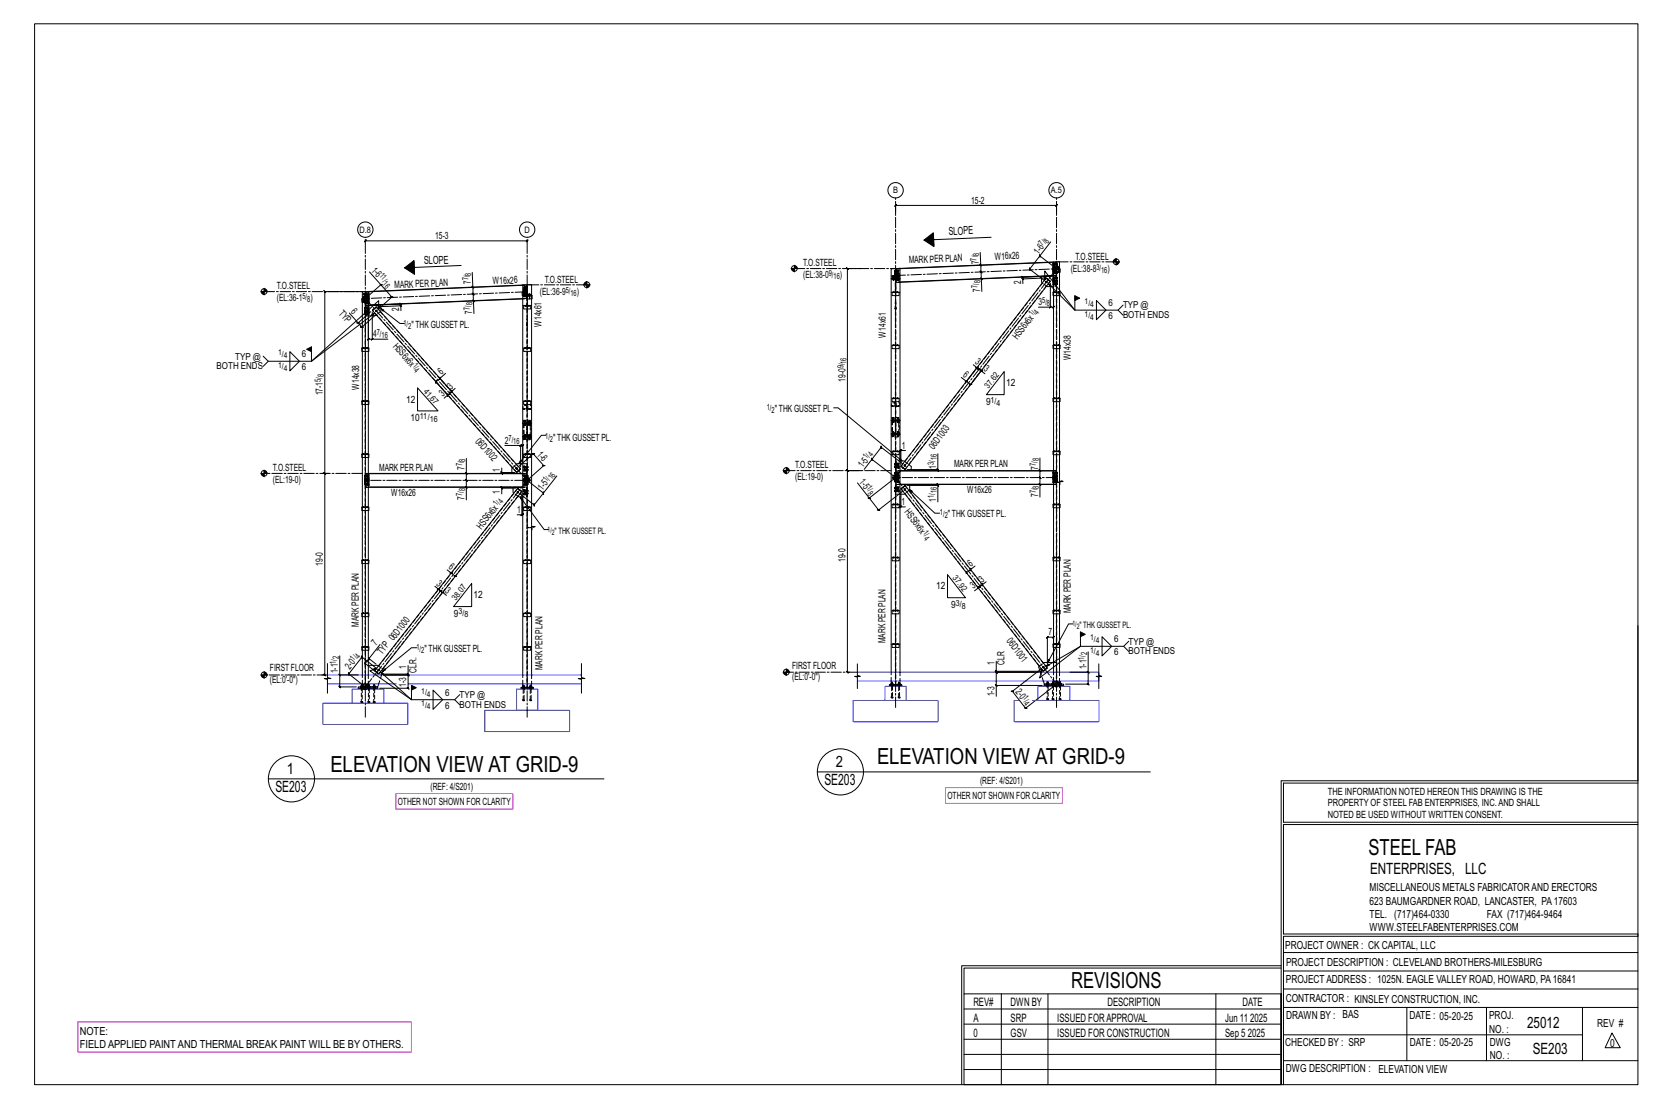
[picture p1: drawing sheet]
<svg xmlns="http://www.w3.org/2000/svg" width="914mm" height="610mm" viewBox="0 0 914 610" stroke-linecap="round" stroke-linejoin="round" font-family="sans-serif">
<g fill="none" stroke="#000" stroke-width=".55">
<path d="M19 13h883v584h-883zM493 118v-5v1l1-1h-1h89l-1 1 1-1v5M201 134v-1l1-1-1 1h89l1-1-1 2M510 132l4-3-4 3 4 3zM514 129l-5 3 5 3M514 130l-4 2 4 2M514 130l-3 2 3 2M514 131l-3 1 3 1M514 131l-2 1 2 1M514 132h-2h2h-1h1M514 132h.1M540 139v7l-1-1 1 1v4v-1l1 1-1-1 1 1h-1v4v-1l1 1h-1l1 7"/>
<path d="M546 131l-37 1 5-4v8l-5-4M578 133l-6 8 10 7M145 159l2 2M145 160l1 1M145 159v3M146 159l1 1M203 150l7 7-8 7M209 157h1zM210 157l6 7h-1h1l-8 6M228 144l-5 3 5 4M228 144l-5 3 5 3M228 145l-4 2 4 3"/>
<path d="M228 145l-3 2 3 2M228 146l-3 1 3 2M228 146l-3 1 3 1M228 146l-2 1 2 1M228 147h-2l2 1M228 147h-1l1 1M228 147h.1M254 146l-31 1 5-4v8l-5-4M260 150v8l1 1-1-1v4v-1l1 1-1-1 1 1h-1l1 4-1-1 1 1v7M288 157l-87 4M288 157l-85 4M321 157h4"/>
<path d="M323 155l-2 2M323 155l-1 2M323 156v1M323 156l-1 1M323 155v4M323 157h.1M324 157l-1 1M325 157l-2 1M435 148h4M436 148l1 1M437 148v1M437 148h.1"/>
<path d="M437 148h1M437 147l1 1M437 146l2 2M437 146v4M438 146l1 2M474 148h-7l-1-1 1 1v111h-1l1 1v-1h7M491 152h4zM491 152v2h3M492 152v1zM492 153v1v-1M494 152v1zM494 153v1v-1"/>
<path d="M494 152h.1M494 154h.1M495 152h.1M495 152v2h-1M495 155l85-3h-7l1 4M562 153l2 1zM572 152l-9 1-1-1 1 1v1M572 140l1 2zM572 141l-5 7v1v-1l8 6M575 153l-12 1v2M575 154v-5l17 22-15-15M576 155v1z"/>
<path d="M576 153l2 2-80 103-2-1zM576 153l2 2zM576 158h4M578 156v13h-6M580 148h4zM580 148v2h1M580 148h3M580 145v6M580 153v4M580 159v10l-1 1 1-1h-2M580 150v11M580 152l-85 3"/>
<path d="M580 144l-85 4M580 146h.1M580 147h.1M580 153h.1M580 155h.1M580 156h.1M580 148l1 2M580 148l2 2M580 150h.1M580 148l1 1zM580 149v1l1-1M581 148l1 1"/>
<path d="M581 149h.1M581 150h.1M581 148h1M582 147l1 1v-4h-3v4M582 147l1 1M582 147v1M582 148h.1M582 146v4M582 146l1 2M583 148v1zM583 149v1v-1M583 150h-2"/>
<path d="M583 150v11M584 148v2h-1M613 144h3M614 143l-1 1M614 143v1M614 144h.1M614 142v4M615 144l-1 1M616 144l-2 1M616 144l-2 2M616 145l-1 1M144 161h3"/>
<path d="M144 161l1 1M145 161h.1M196 178h2zM199 165h4zM199 165v2l1-1M199 164h4M199 166v26M200 165l1 1M200 164l1 2M200 165v1zM200 161h-21l-1-1 1 1v100l-1-1 1 1h2M200 166h.1"/>
<path d="M200 164l1 1M201 164v1M201 163l1 1M201 164h1M201 163l2 1M201 164h.1M201 163v3M202 165v1zM202 165h.1M203 166h.1M203 164h.1M203 162h.1"/>
<path d="M203 170h.1M203 171h.1M203 173h.1M203 163v1M203 164v-3h-4v4M203 161v6M203 169v4M203 175v12h-1l1-1v1h2M203 166v26M203 165v1h-1h-2M204 172l-7 6-5-6M205 171l2-2z"/>
<path d="M205 172v15h9M205 171l2-2 80 89-3 2zM207 171h1zM207 173l-8 7h1h-2h1l-2-2M207 173l-4 1M208 169l13-1v3M208 170v-4l-37 33 35-27M210 170l10 8h3M211 168l10-1h-1l1 1v-1v1M220 168l1 1zM287 161h3zM287 161v2h2"/>
<path d="M288 161v-4h5v6M288 165l-85 3h7l-1 4M288 163v209M288 164l-85 4M288 168h4zM288 168v2h4v-2M289 162v1v-1M289 161v1v-1M289 163h.1M290 161v2h-1M290 163h3zM291 163h.1"/>
<path d="M291 163l1 1zM291 164v1l1-1M293 165v207M293 163v2h-3v-2M491 161h4zM491 161v2h4v-2M578 169v1l1-1zM580 161h4zM580 161v2h4v-2M580 163v27M583 163v27M592 163v8h23l3-3"/>
<path d="M604 165l5 6-5 5zM615 171l3 3M148 199l-3 3M160 194l5 5-5 5zM171 191v8h-23l-3-3M199 192h4zM199 192v2h4v-2M199 194v27M203 194v27M205 187v-1l-1 1zM288 192h4zM288 192v2h4v-2"/>
<path d="M491 190h4zM491 190v2h4v-2M580 190h4zM580 190v2h4v-2M580 192v27M583 192v27M230 214l11 12h-11zM242 208l-2 2v1v-1l6 8M242 208v1zM245 206l-3 2 7 8M251 214l-2 2v-1v1l-1 1v-1v1v-1v1l-2 1 1-1-1 1-1 1M491 219h4z"/>
<path d="M491 219v2h4v-2M531 210h2zM536 201l2 1-1 1 2-1h-1l1 1h-1h2h-2h2h-1l1 1h-1h2h-1l2 2M538 202l-6 8-3-2M540 204l-6 8h1h-1l-2-2M553 205v12h-10zM580 219h4zM580 219v2h4v-2M199 221h4zM199 221v2h4v-2M199 223v27M203 223v27"/>
<path d="M288 221h4zM288 221v2h4v-2M300 240h-2l-12 15M459 225h2l36 29M580 221v27M583 221v27M145 260l2 1M145 259l2 2M145 260l1 1M145 259v4M146 259l1 1M199 250h4z"/>
<path d="M199 250v2h4v-2M199 252v27M203 252v27M257 252v9l-1-1 1 1v4l-1-1 1 1-1-1 1 1v3h-1l1 1v-1v7M276 260l1 1zM276 258v2h7M278 245h9v12M282 258v3h6h-85M284 258h1zM285 257l9-7h-1h1l5 6h1h-1l-8 8M287 245h1l-1 1 1-1v9M287 245l-1 1z"/>
<path d="M288 255l-4 1M288 250h4zM288 250v2h4v-2M431 259h4M431 259l2 2M432 259l1 1M433 259v1M433 259h.1M433 258l1 1M433 257v4M468 259h-2l1 1v-1v111h-1l1 1v-1h1M476 258l4-5 12 10"/>
<path d="M480 252v2zM480 253l5-7v1v-1l12 9M491 248l4 1zM491 249v1h4v-1M495 254h3M495 259h85M496 248l-1 1zM496 248h-1h1l-1 1v-1v5M496 257l2 2zM498 256v1zM498 248h-2v8M500 256l2 1v2h-7h85"/>
<path d="M516 258l1 1zM516 250v9h-17M516 259l1 1-1-1h-13M572 252v7l1 1-1-1v4v-1l1 1-1-1 1 1h-1v4v-1l1 1h-1v7M580 248l4 1zM580 249v1h4v-1M580 260v6M580 250v28M583 250v28M144 261h3M144 261l1 1M145 261h.1"/>
<path d="M177 261h2l-1-1 1 1v111l-1-1 1 1h-2M199 279h4zM199 279v2h4v-2M203 267h.1M203 265h.1M203 264h.1M203 262h.1M203 266v1M203 268h85h-6l1 4M203 261v6M203 261h85M203 268h85"/>
<path d="M276 268l1 1zM276 260v1v-1l1 1h-1h5M281 268h-5l1 1-1-1v1M284 269h-8v3M284 260l3-2zM285 271h.1M285 269l2 2-78 100-3-2zM285 269l2 2zM285 273l3 1M286 274l14 18h2M287 272v11h-2M288 275v8l-1 1 1-1h-1"/>
<path d="M288 279h4zM288 279v2h4v-2M288 265h4M289 265l1 1M289 265h1M290 265h.1M290 263l1 2M290 264l1 1M290 263l2 2M290 263v3M290 263l2 1M299 271v1z"/>
<path d="M299 272l-5 6v-1v2v-1l-8-6M307 262l-8 10-9-7M478 274h1zM491 278h4zM491 278v2h4v-2M491 263h4M491 263l2 1M492 263l1 1M493 263h.1M493 263l-14 11-7-8M493 262l1 1M493 261l2 2"/>
<path d="M493 261v4M495 273v6v1l1-1h-1h1M495 267h85M496 269l2-2zM496 279l-1 1zM496 270v9h2M496 269h.1M497 270l-13 11h-1h1l-5-7M498 269v1zM498 272h-3M498 267l-2 2M498 267l79 101-3 2-78-101"/>
<path d="M499 267h17v9M501 270l14 13h2M502 267h14v-1l1 1h-1M516 267l1 1zM580 278h4zM580 278v2h4v-2M580 267h-85h6l-1 3M580 280v27M580 261h.1M580 262h.1M580 264h.1M580 265h.1"/>
<path d="M580 263v1M583 265h2h-1l-1 2zM583 280v27M199 281v27M203 281v27M287 283h1l-1 1zM293 290h2h-2v2zM199 308l4 1zM199 309v1h4v-1M199 310v28M203 310v28M246 314l2 2 1-1-1 1 3 1h-1h1"/>
<path d="M288 308l4 1zM288 309v1h4v-1M491 307h4zM491 307v2h4v-2M522 316l10 13h-10zM537 312l-3 2v-1v1l-2 1v1v-1M580 307h4zM580 307v2h4v-2M580 309v27M583 309v27M199 338h4zM199 338v2h4v-2"/>
<path d="M199 340v16M203 340v16M239 323l2 1v1l1-1h-1l2 1h-1h1h-1h1l1 1h-1h1l2 2M260 321v13h-10zM288 338h4zM288 338v2h4v-2M491 336h4zM491 336v2h4v-2M543 320l-2 2v-1v2v-1l-1 1v-1v2v-2v2v-1l-1 1v-1l-1 1h1l-3 1M580 336h4zM580 336v2h4v-2M580 338v17"/>
<path d="M583 338v17M199 356h4zM199 356v2h4v-2M199 358v14M203 358v14M209 355l-6 8 4 3M230 357h-3l-16 13M288 356h4zM288 356v2h4v-2M491 355h4zM491 355v2h4v-2M580 355h4z"/>
<path d="M580 355v2h4v-2M580 357v13M583 357v13M591 344h-3l-11 21M595 348v8h24l2-3M599 359v11h-10M607 351l5 5-5 5zM619 356l2 3M902 345v85h-197M144 372h3M144 372l1 1M145 372h.1"/>
<path d="M145 371l2 1M145 371l1 1M145 370l2 2M145 370v4M146 370l1 1M180 365v8l2 1h-3h1v8M187 371l1 1zM187 361v11h10M187 372v6l1 1-1-1h9M197 378h11v1h-11zM197 379h11M199 378h.1"/>
<path d="M199 378v-1v1M199 379h.1M199 378h4M199 377v1h4v-1M199 378h-1h1M200 379l1 1M200 378l1 2M200 378l1 1M201 378v1M201 377l1 1M201 378h1M201 377l2 1"/>
<path d="M201 378h.1M201 376v4M203 366l5 1M203 378h1h-1M203 378h.1M203 379h.1M203 362v1zM203 378v-1v1M203 363l-2 2v1v-1l4 4M204 378h1M205 378h2zM206 378v-1v1"/>
<path d="M206 378h.1M206 379h.1M206 369l2 2zM208 369h1zM209 377l-1 1h-1M209 370l18 15-23-16 3-1-8-6v-1v2v-1l-7 9v-1v2v-1l9 7M211 369l-1 3M224 371l1 1zM225 367v4h-15M225 371v1l-1-1 1 1h-14h14l-1-1 1 1v7l-1-1 1 1h-16M227 377v8h23l3-2M287 379h7h-7z"/>
<path d="M287 379h7M288 377v2h5v-2M288 378v1M288 379h.1M289 379h.1M292 379h.1M293 378v1M320 365v8l2 1h-4h2v8M431 370h4M431 370l2 2M432 370l1 1M433 370v1"/>
<path d="M433 369l1 1M433 370h.1M433 368v4M472 366v6h2h-3l1 1v6M490 377h6h-6zM490 377h6M491 375v2h4v-2M491 370v-222h4v222M491 377h.1M491 378h.1M495 378h.1M495 377h.1"/>
<path d="M548 377l1 1zM548 369l1 1zM548 364v6h25M548 370l1 1-1-1h24M569 370h-21l1 1-1-1v7M572 367l1 3M573 368l-16 13h1h-1l8 9h-1h1l17-13M574 377h-26v6M574 367l1 1zM574 370l3-2zM574 375l1 2h1M575 377h11h-11z"/>
<path d="M575 377h11M576 367l19-11-23 17 2-4M576 376l1 1zM577 376h.1M577 378h.1M577 367v-16h-1l1-1v1h3h-1l1-1v1v17M577 377h2M579 376h1zM579 376h1M579 376h.1M579 378h.1M580 376h.1"/>
<path d="M580 377h3M580 378h.1M580 375v2h3v-2M580 365h-6M580 376h-1l1 1M580 377l1 1M580 377l2 1M581 377l1 1M581 377h1M582 375l1 2h1l-1-1M582 376l1 1M582 376v1"/>
<path d="M582 375v4M582 375l1 1M583 376h1M583 376h.1M583 378h.1M584 376h.1M584 378h.1M599 370l1 1zM599 370v7v-1l1 1h-1h-12M605 366v6h2h-4l2 1v6M238 380l6 5-6 6zM250 385l3 3"/>
<path d="M148 429h184M450 425h183M705 430v167v-50M902 431h-195v22h195M902 454h-195v60h195v2h-195v81M705 533h-174v14M705 532h-176v65M707 535h195M707 525h195M531 547h174v50h-174zM531 556h174M551 547v50"/>
<path d="M577 547v50M669 547v50M707 555h195M707 545h195M774 555v29M818 555v29M871 555v29M531 572h174M531 564h174M707 570h164M887 569l5 8h-8zM531 589h174"/>
<path d="M531 581h174M707 584h195"/>
<circle cx="493" cy="105" r="4"/>
<circle cx="582" cy="105" r="4"/>
<circle cx="201" cy="126" r="4"/>
<circle cx="290" cy="126" r="4"/>
<circle cx="323" cy="157" r="1.6"/>
<circle cx="437" cy="148" r="1.6"/>
<circle cx="576" cy="155" r=".4"/>
<circle cx="576" cy="155" r=".2"/>
<circle cx="582" cy="148" r="1.6"/>
<circle cx="614" cy="144" r="1.6"/>
<circle cx="145" cy="161" r="1.6"/>
<circle cx="201" cy="164" r="1.6"/>
<circle cx="433" cy="259" r="1.6"/>
<circle cx="498" cy="256" r=".4"/>
<circle cx="498" cy="256" r=".2"/>
<circle cx="145" cy="261" r="1.6"/>
<circle cx="285" cy="271" r=".4"/>
<circle cx="285" cy="271" r=".2"/>
<circle cx="290" cy="264" r="1.6"/>
<circle cx="493" cy="263" r="1.6"/>
<circle cx="145" cy="372" r="1.6"/>
<circle cx="201" cy="378" r="1.6"/>
<circle cx="433" cy="370" r="1.6"/>
<circle cx="574" cy="367" r=".4"/>
<circle cx="574" cy="367" r=".2"/>
<circle cx="582" cy="377" r="1.6"/>
<circle cx="160" cy="429" r="13"/>
<circle cx="463" cy="425" r="13"/>
</g>
<path d="M218 437h64v9h-64zM521 434h64v8h-64zM43 563h183v16h-183z" fill="none" stroke="#f0f" stroke-width=".55"/>
<path d="M180 377h38M180 372h140M194 379h17v8h-17zM225 377h95M284 379h12v12h-12zM472 370h133v5h-133M487 378h12v8h-12zM571 378h18v8h-18zM178 387h46v12h-46zM267 391h47v12h-47zM470 386h46v11h-46zM561 386h-3v11h47v-11h-37" fill="none" stroke="#00f" stroke-width=".55"/>
<g fill="none" stroke="#000" stroke-width=".55" stroke-dasharray="2 1.4">
<path d="M288 157h2h-2M289 158h.1M289 160h.1M289 158v1M289 159h.1M289 159v1M289 159v-1M290 158v3M290 158h.1M290 160h.1M290 157v4M290 157v95"/>
<path d="M492 153h.1M492 154v-1M492 154h.1M492 153v1M492 154l-1-1h2M492 154h-1h1M492 152h.1M492 151h.1M492 150h.1M492 149h.1M493 153h.1M493 152h.1"/>
<path d="M493 151h.1M493 150h.1M493 149h.1M493 153v-1M493 151v-1M493 150v-1M493 154h.1M493 154v7M493 148v72M493 154v-1M493 153v1M493 151v1v-3v5"/>
<path d="M493 154v-2M493 149v1M493 153h1M493 155v-1M493 149v-1M493 152v-2M493 149h2v5h-2M493 149v1v-1M493 150v1M493 154h1M494 154h-1M494 153h-1"/>
<path d="M494 153v1M494 152h-1M494 152h.1M494 151h-1M494 151l-1-1M494 151h.1M494 149h-1M494 149h.1M494 154h.1M494 149v1zM494 153h1M494 154v-1"/>
<path d="M494 152v1M494 153h.1M494 149v1M494 150h.1M494 150v1M494 154h-2M494 151h1M494 149h1M495 154h.1M494 150l1 1M494 154h1M494 152h1"/>
<path d="M494 150h1M495 152h.1M495 151h.1M495 149h.1M495 153v1M495 153v-1M495 150h.1M495 150v-1M495 153h.1M495 154h-1M495 154l-1-1M495 155l-2 1 2-1"/>
<path d="M495 148h-2h2M574 156h.1M576 155v1zM576 155h.1M576 158h.1M576 158l-2-2M578 155l-80 103M580 145h1M580 146v-1M580 147h.1M580 149h.1M580 150h.1"/>
<path d="M580 153h.1M580 155h.1M580 156h.1M580 148h.1M580 149v-1M580 150v-1M580 152h1v4M580 153h1M580 152h1M580 153v1M580 155v-1M580 146h.1"/>
<path d="M580 148v1M580 154v-1M580 154h.1M580 156v1M580 154h1M580 155h1M580 156h1M580 145h.1M580 145v1M580 157h.1M580 147h1M580 148h1"/>
<path d="M580 150h1M580 149h1M580 146h1M580 157l1-1M580 145l1 1M581 149h.1M581 148h.1M581 150h.1M581 154v-1M581 153h.1M581 155h.1M581 154v1"/>
<path d="M581 156h.1M581 154h.1M581 150h-1M581 146h.1M581 147h.1M581 145v1M581 148v1M581 149v-1M581 145h.1M581 156v2h-1M581 144h-1M581 148v4"/>
<path d="M581 144v4M581 153v1zM581 154v1zM581 156v1zM581 151h.1M581 146l1-1M581 145l1 1M581 146h1M581 147h1M581 148h1M581 149h1M581 150h1"/>
<path d="M581 153h1M581 155h1M581 156h1M581 151h-1v-6M581 149v-4l1 4M581 157h-1v-4M581 153l1 4zM582 146h.1M582 147h.1M582 149h.1M582 153h.1M582 155h.1"/>
<path d="M582 156h.1M582 150v-1l-1 2v-2M582 150v1M582 149h-1M582 150h-1M582 153h-1M582 155h-1M582 156h-1M582 146h-1M582 147h-1M582 148h.1M582 150h.1"/>
<path d="M582 149v-1M582 148v1M582 145h.1M582 144v76M582 154h.1M582 145v3zM582 154v1M582 155v-1M583 149h.1M583 150h.1M583 148h.1M583 148v1"/>
<path d="M583 149v1M199 165h.1M199 166v-1M200 165h.1M200 166h.1M200 164v-1M200 162h.1M200 164h.1M200 163h.1M201 165h-1M201 165h.1M201 164h-1"/>
<path d="M201 164l-1-1M201 163v1zM201 162h-1M201 162h.1M201 167h.1M201 166h.1M201 173h.1M201 172h.1M201 171h.1M201 170h.1M201 169h.1M201 164h.1"/>
<path d="M201 163h.1M201 161v89M201 167v-1M201 173v-1M201 170v-1M201 164v-1M201 165v-4v4M201 166v-1M201 164v-3M201 169v4zM201 172v1M201 169v1"/>
<path d="M201 161h2v6M201 165v2v-2M201 169h2v4M201 163v1M201 161h.1M201 166h1M201 168h2M201 165v-4M201 168v-2M201 165h1M201 163h1M201 162h1"/>
<path d="M202 165h.1M202 164h-1M202 164v-1M202 162h-1M202 162h.1M202 166l-1 1M202 166h-1M202 166h.1M202 173h-1M202 173l-1-1M202 172h.1M202 171h-1"/>
<path d="M202 171h.1M202 170h-1M202 170l-1-1M202 169h.1M202 172v1zM202 169v1zM202 164h.1M202 170h.1M202 173h.1M202 167h.1M202 163h.1M202 167v-1"/>
<path d="M202 169v1M202 172v1M202 163v1M202 164h1M202 162h1M202 165h1M202 163h1M202 170h1M202 169h1M202 171h1M202 173h1M202 172h1"/>
<path d="M202 167h1M202 169l1 1M202 166l1 1M202 166h1M203 165h.1M203 167h.1M203 166h.1M203 164h.1M203 163h.1M203 162h.1M203 170h.1M203 169h.1"/>
<path d="M203 171h.1M203 173h.1M203 172h.1M203 167l-1-1M203 164v-1M203 173v-1M203 165h-1M203 169v1M203 172v1M203 167v-1M203 163v1M203 164v1"/>
<path d="M203 165v1M203 167h-2M203 174h-2v-6h2M203 161h-2M203 173h-2M207 169l79 89M207 174h.1M208 174h-1M209 172l-2 1M210 172h.1M288 163v-2M288 164h2l-2 1"/>
<path d="M288 163v-1h2M288 162v-1M288 161v-3h2M288 161h.1M289 161h.1M289 163h.1M289 161v1M289 162h.1M289 162v1M289 163v-1M289 163h-1M289 162v-1"/>
<path d="M289 168h.1M290 163h-1M290 162l-1 1M290 162h.1M290 161h.1M290 163v-1M290 163h.1M290 163v1M290 161v2M290 163h-2v-1M290 162v1M290 179h.1"/>
<path d="M290 176v3zM290 169v-6M290 163v-2M290 162h1M290 163v2M290 165v4M290 169v1v-1M290 163l1-1M291 163h-1M291 162l2 1h-4M291 168h.1M291 162h.1"/>
<path d="M291 163v-1M291 163h1zM291 162l1 1zM291 163h.1M291 162h1zM291 163h1M291 162l1 1M292 163h-1M292 162v1M292 163h.1M292 162h.1M292 165h.1"/>
<path d="M293 163v2M492 161h.1M493 170h.1M493 167v4zM493 161v-7M493 161h.1M494 161h.1M580 161h.1M580 163v-2M581 161h.1M582 161h.1M582 161h1"/>
<path d="M583 161h.1M583 161h-1M583 161v2M199 192h.1M199 194v-2M200 192h.1M202 192h.1M203 192h.1M203 192v2M289 192h.1M291 192h.1M492 190h.1"/>
<path d="M494 190h.1M580 190h.1M580 192v-2M581 190h.1M582 190h.1M582 190h1M583 190h.1M583 190h-1M583 190v2M492 219h.1M493 220v157M494 219h.1"/>
<path d="M580 219h.1M580 220v-1M580 220h.1M581 219h.1M582 220v157M582 219h.1M582 219h1M583 219h.1M583 219h-1M583 219v1M583 220h.1M583 220v1"/>
<path d="M199 221h.1M199 223v-2M200 221h.1M202 221h.1M203 221h.1M203 221v2M288 233h2zM288 223h2v2h-2zM288 231h4v11h-4zM288 225h.1M288 225h1M288 233l2 1v6h-2z"/>
<path d="M289 233h3zM289 240h.1M289 232h.1M289 234h.1M289 225h.1M289 225h-1M289 239v1M289 239h.1M289 232v1M289 233h.1M289 233v-1M289 221h.1"/>
<path d="M290 233h.1M290 233h-1M290 225h-2M290 234v-1M290 234v6zM290 234h.1M290 240h.1M290 233v1M290 234l2-1v7h-2zM291 233h-1M291 223h2v2h-2zM291 233h.1"/>
<path d="M291 233h2zM291 233h-1h1M291 221h.1M291 240h.1M291 234h.1M291 232h.1M291 239v1M291 239h1M291 234h1M291 232v1M291 233h1M291 232h1"/>
<path d="M291 239h.1M291 233v-1M292 240h.1M292 239h.1M292 234h.1M292 232h.1M292 233h.1M292 225h.1M292 233v-1M292 239v1M292 233h-2M293 225h-2"/>
<path d="M491 231l1 1zM491 239h1zM491 222h2v2h-2zM491 230h4v11h-4zM491 224h.1M491 232h2v6l-1 1h-1zM491 239h4M491 231l4 1zM491 239h4zM491 238h.1M491 240h.1M491 231h.1"/>
<path d="M491 232h.1M492 224h.1M492 238h.1M492 240h.1M492 231h.1M492 230h.1M492 233h.1M492 232h.1M492 238v1M492 239h.1M492 230v1M492 232v1"/>
<path d="M492 239v-1M492 231v-1M492 233v-1M492 232v-1M492 231v1M492 231h1l-1 1M492 239h1h-1M493 232h-2M493 239h.1M493 224h-2M493 232h.1M493 239v-1"/>
<path d="M493 232v6zM493 238h.1M493 232h2v7l-2-1zM493 238v1M493 222h2v2h-2zM494 231l1 1zM494 232h-1l1-1M494 239h1zM494 239h-1h1M494 232v-1M494 232h.1M494 231v1"/>
<path d="M494 240h.1M494 238h.1M494 231h.1M494 233h.1M494 230h.1M494 238v1M494 239h1M494 232v1M494 233h1M494 230v1M494 231h1M494 239v-1"/>
<path d="M494 233v-1M494 231v-1M494 239h.1M494 240h1M494 238h1M494 233l1-1M494 232h1M494 230l1 1M494 230h1M494 224h.1M494 224h1M495 239v-1"/>
<path d="M495 233h.1M495 231h.1M495 240h.1M495 238h.1M495 232h.1M495 230h.1M495 224h.1M495 224h-1M495 233v-1M495 231v-1M495 230v1M495 232h-2"/>
<path d="M495 224h-2M580 221v-1M199 250h.1M199 252v-2M200 250h.1M201 250v128M202 250h.1M203 250h.1M203 250v2M282 257h.1M282 258l2-2M284 256v-1"/>
<path d="M284 256h.1M288 255h2v6M288 240l2 1zM289 240h3M289 240l3 1zM289 241h.1M289 242h.1M289 259h.1M289 257h.1M289 241v1M289 258v1M289 258h.1"/>
<path d="M289 257v1M289 240v-1M289 242v-1M289 250h.1M289 258v-1M290 257h-1M290 257h.1M290 259h-1M290 259h.1M290 240v1M290 257v1zM290 258v1z"/>
<path d="M290 259h-2v-2h2M290 257v2zM290 252v127M290 258h.1M290 257h1M290 258v1M290 258l1 1M290 240h1M291 258l-1-1M291 258v-1M291 259h-1M291 259h.1"/>
<path d="M291 240l2 1zM291 241h-1l1-1M291 250h.1M291 241h.1M291 242h.1M291 241v1M291 242h1M291 241h1M291 240h1M291 242v-1M291 240v-1M292 241v1"/>
<path d="M292 242h.1M292 242v-1M292 241h.1M492 249v-1M492 249h.1M492 248v1M493 257h.1M493 256h.1M493 258h.1M493 255h.1M493 258v-1M493 256v-1"/>
<path d="M493 260v6zM493 255v3zM493 260h2v6h-2M493 255h2v3h-2M493 255v1M493 259v-5h2M494 257h-1M494 257h.1M494 256h-1M494 256l-1-1M494 256h.1M494 249v-1"/>
<path d="M494 249h.1M494 248v1M494 257v1M494 256v-1M494 255v1M494 255h.1M494 258h1M494 257h1M494 256h1M494 255h1M494 258h.1M494 258l1-1"/>
<path d="M495 258h.1M495 257h.1M495 256h.1M495 255h.1M495 258v-1M495 256v-1M495 255v1M495 259h-2h2M496 257l80-104M498 256v1zM498 256h.1M498 254l2 2"/>
<path d="M498 254h.1M500 256h1M501 256h.1M580 260h1M580 249v-1M580 249h.1M580 250v-1M580 259h1h-1M581 249v-1M581 249h.1M581 248v1M581 259v8"/>
<path d="M581 260l1 6zM582 249v-1M582 249l1-1M583 249v-1M583 249h-1M583 249h.1M583 248v1M583 249v1M199 279h.1M199 280v-1M200 279h.1M201 267h.1"/>
<path d="M201 266h.1M201 265h.1M201 264h.1M201 263h.1M201 262h.1M201 267v-1M201 264v-1M201 263v-1M201 261v6zM201 266v1M201 261h2v6M201 263v1"/>
<path d="M201 262v-1M201 268v-6M202 267h-1M202 267l-1-1M202 266h.1M202 265h-1M202 265h.1M202 264h-1M202 264l-1-1M202 263h.1M202 262h-1M202 262h.1"/>
<path d="M202 266v1zM202 263v1zM202 279h.1M202 267h.1M202 264h.1M202 266v1M202 263v1M202 262v1M202 267h1M202 266h1M202 265h1M202 264h1"/>
<path d="M202 263h1M202 262h1M202 263l1 1M202 263l1-1M203 267h.1M203 266h.1M203 265h.1M203 264h.1M203 263h.1M203 262h.1M203 267v-1M203 266v1"/>
<path d="M203 263v1M203 279h.1M203 279v1M203 280v1M203 261h-2h2M203 268h-2h2M203 267h-2M283 272h.1M284 260l-79-89M285 271h.1M285 274h.1M285 273l-2-1"/>
<path d="M287 271l-79 100M288 261h2h-2M288 268h2h-2M289 262h.1M289 264h.1M289 265h.1M289 267h.1M289 270h.1M289 272h.1M289 263h.1M289 266h.1M289 270v1"/>
<path d="M289 271h.1M289 272v-1M289 271v1M289 263v1M289 266v1M289 267v-1M289 271v-1M289 279h.1M289 264v-1M290 262h-1M290 262h.1M290 264h-1"/>
<path d="M290 263h-1M290 264h.1M290 265h-1M290 265h.1M290 267h-1M290 266h-1M290 267h.1M290 270h-1M290 270h.1M290 272h-1M290 272h.1M290 265v3"/>
<path d="M290 261v4M290 268v6h-2M290 262v1zM290 264v-1M290 263v1zM290 267v-1M290 266v1zM290 270v1zM290 271v1zM290 263h.1M290 266h.1M290 267h-2v-6h2"/>
<path d="M290 261v6zM290 272h-2v-2h2M290 270v2zM290 263v1M290 266v1M290 271h.1M290 262h1M290 263h1M290 265h1M290 266h1M290 270h1M290 271v1"/>
<path d="M290 271l1 1M291 262h-1M291 262h.1M291 264h-1M291 264v-1M291 265h-1M291 265h.1M291 267h-1M291 267v-1M291 271l-1-1M291 271v-1M291 272h-1"/>
<path d="M291 272h.1M291 279h.1M492 278h.1M493 265h.1M493 264h.1M493 263h.1M493 262h.1M493 261h.1M493 260h.1M493 270h.1M493 269h.1M493 271h.1"/>
<path d="M493 268h.1M493 264v-1M493 261v-1M493 263v1M493 260v1M493 271v-1M493 269v-1M493 268v3zM493 268h2v3h-2M493 268v1M493 267v-8M494 265h-1"/>
<path d="M494 265h.1M494 264h-1M494 264l-1-1M494 263h.1M494 262h-1M494 262h.1M494 261h-1M494 261l-1-1M494 260h.1M494 270h-1M494 270h.1M494 269h-1"/>
<path d="M494 269l-1-1M494 269h.1M494 263v1zM494 260v1zM494 278h.1M494 264h.1M494 261h.1M494 263v1M494 260v1M494 268v1M494 268h.1M494 270v1"/>
<path d="M494 271h.1M494 265h1M494 264h1M494 263h1M494 262h1M494 261h1M494 260l1 1M494 269h1M494 270h1M494 260h1M494 268h1M494 268l1 1"/>
<path d="M494 271l1-1M495 265h.1M495 264v-1M495 262h.1M495 261h.1M495 269h.1M495 270h.1M495 263h.1M495 260v1M495 268v1M495 260h.1M495 264h.1"/>
<path d="M495 263v1M495 267h-2h2M495 272h-2v-5M496 269h.1M498 267l78 101M498 272h.1M498 267h.1M500 270l-2 2M501 270h-1M580 261v-1M580 262h.1M580 264v-1"/>
<path d="M580 265h.1M580 278h.1M580 280v-2M580 267h1h-1M580 261h.1M580 260h.1M580 264h.1M580 263h.1M580 260v1M580 263v1M580 262h1M580 263h1"/>
<path d="M580 265h1M580 261h1M580 264h1M580 263l1 1M581 260h.1M581 262h.1M581 263h.1M581 265h.1M581 261h.1M581 264h.1M581 278h.1M581 260v1"/>
<path d="M581 263v1M581 261v-1M581 264v-1M581 260v1zM581 263v1zM581 260h1M581 261h1M581 262h1M581 263h1M581 265h1M581 266h-1v-6M582 261h.1"/>
<path d="M582 262h.1M582 264h.1M581 264h1M582 265h.1M582 260h-1M582 261h-1M582 262h-1M582 263h-1M582 264h-1M582 265h-1M582 263h.1M582 260v1"/>
<path d="M582 260h.1M582 261v-1M582 264v-1M582 265l1 1zM582 266v-1M582 278h.1M582 278h1M583 278h.1M583 278h-1M583 278v2M584 265h.1M584 265h1"/>
<path d="M585 265h.1M585 265h-1M199 281v-1M291 290l2 1zM291 291h-1l1-1M294 290h.1M199 309v-1M199 309h.1M199 310v-1M200 309v-1M200 309h.1M200 308v1"/>
<path d="M202 309v-1M202 309h.1M202 308v1M203 308v1M203 309h.1M203 309v1M289 309v-1M289 309h.1M289 308v1M291 309v-1M291 309h.1M291 308v1"/>
<path d="M492 307h.1M494 307h.1M580 307h.1M580 309v-2M581 307h.1M582 307h.1M582 307h1M583 307h.1M583 307h-1M583 307v2M199 338h.1M199 340v-2"/>
<path d="M200 338h.1M202 338h.1M203 338h.1M203 338v2M289 338h.1M291 338h.1M492 336h.1M494 336h.1M580 336h.1M580 338v-2M581 336h.1M582 336h.1"/>
<path d="M582 336h1M583 336h.1M583 336h-1M583 336v2M199 356h.1M199 357v-1M199 357h.1M199 358v-1M200 356h.1M202 356h.1M203 356h.1M203 356v1"/>
<path d="M203 357h.1M203 357v1M289 356h.1M291 356h.1M492 355h.1M494 355h.1M580 355h.1M580 357v-2M581 355h.1M582 355h.1M583 355h.1M583 355v2"/>
<path d="M199 379v-1M199 378h.1M199 379h.1M199 378v-1M199 378h-1h1M199 377v1M199 378v1zM199 378v1M199 379v8M199 377v-5M199 378h1h-1M199 378h1"/>
<path d="M200 378l-1 1M200 378h.1M200 378v1M201 378v-217M201 372v-6h2M201 378v-1M202 378h1M203 379v-1M203 372v5M203 378h-2M203 378h.1M203 378h1"/>
<path d="M203 379h.1M203 378v-1M203 377v1M203 378v1zM203 378v1M203 379v8M204 378l-1 1M204 378h-1M206 379v-1M206 378h.1M206 379h.1M206 378v-1"/>
<path d="M206 377v1M206 378v1zM206 378v1M206 379v8M206 369l79-100M208 367l3 2M209 366v1M210 372l-1 5M211 368h.1M288 377v-5M288 378h1l-1 1M288 379v-1"/>
<path d="M288 378h.1M288 379h.1M288 379h1M288 379v-2M288 377h1v1M288 378l1 1M288 378v1M288 378h1M289 379h.1M289 379h-1M289 378l-1 1M289 378h.1"/>
<path d="M289 379v7M289 378v1M290 379v-222M292 378h.1M292 379h.1M292 379v-2M292 379v-1M292 377v1M292 378v1M292 379v7M293 379h.1M293 372v5"/>
<path d="M293 379h-2l2-1M293 378v1M491 375v-5M491 377h1h-1M491 377h.1M491 376h.1M491 377v-1M491 378v-1M491 378h.1M491 376v1M491 376v1zM491 377v1"/>
<path d="M491 378v6M493 377v-229M495 376h.1M495 377h.1M495 377v-1M495 378v-1M495 378h.1M495 376v1M495 376v1zM495 377v1M495 378v6M495 370v5"/>
<path d="M495 377h-1h1M572 367h.1M572 367l2-2M574 367l1 1zM574 365h.1M574 367h.1M574 369l-78-100M574 375l-1-5M576 377h1M576 377h.1M577 376h.1M577 377h.1"/>
<path d="M577 378v-2M577 378h.1M577 378v-1M577 377v-1M577 377h-1M577 376v1M577 377v1M577 378v7M577 376v2M579 377l1-1M579 377h1M579 377h.1"/>
<path d="M579 376h.1M579 378v-1M579 378v-2M579 378h.1M579 378l1-1M579 377v-1M579 376h1M580 377h.1M580 377v-1M580 377h-1M580 376h.1M580 378l-1-1"/>
<path d="M580 378h.1M580 377v1M580 376v1M580 378v7M580 376v2M580 375v-5M580 365h2v5M582 375v1l-2 1M582 377v-233M583 377h.1M583 377h1M583 370v5"/>
<path d="M583 376h.1M583 377v-1M583 376h1v1M583 377h1h-1M583 378v-1M583 378v-2M583 378h.1M583 376h1M584 377h-1M584 377l-1 1M584 377h.1M584 376v1"/>
<path d="M584 377v-1M584 377v1M584 376h.1M584 378v7M584 376v2M584 378h.1M199 386h1v1M199 387v-8M199 387h.1M200 387h-1v-1M203 386h1v1M203 387v-8"/>
<path d="M203 387h.1M204 387h-1v-1M206 386v1M206 387v-8M206 387h.1M206 387v-1M288 385h1v1M288 385v-6M288 386v-1M289 386h-1M289 386h-1v-1M292 385h1v1"/>
<path d="M292 385v-6M292 386v-1M292 386h.1M293 386h-1v-1M491 384h1M491 384v-6M491 384h.1M492 384h-1M494 384h1M495 384v-6M495 384h.1M495 384h-1"/>
<path d="M576 385h1M577 385v-7M577 385h.1M577 385h-1M579 385h1M580 385l-1-7M580 385h.1M580 385h-1M583 385h1M584 385l-1-7M584 385h.1M584 385h-1"/>
<circle cx="289" cy="158" r=".2"/>
<circle cx="289" cy="160" r=".2"/>
<circle cx="494" cy="151" r=".2"/>
<circle cx="494" cy="149" r=".2"/>
<circle cx="576" cy="155" r=".2"/>
<circle cx="580" cy="156" r=".2"/>
<circle cx="580" cy="153" r=".2"/>
<circle cx="580" cy="155" r=".2"/>
<circle cx="580" cy="146" r=".2"/>
<circle cx="580" cy="147" r=".2"/>
<circle cx="202" cy="162" r=".2"/>
<circle cx="202" cy="164" r=".2"/>
<circle cx="202" cy="170" r=".2"/>
<circle cx="202" cy="173" r=".2"/>
<circle cx="202" cy="171" r=".2"/>
<circle cx="207" cy="171" r=".4"/>
<circle cx="207" cy="171" r=".2"/>
<circle cx="289" cy="232" r=".2"/>
<circle cx="289" cy="240" r=".2"/>
<circle cx="289" cy="234" r=".2"/>
<circle cx="292" cy="232" r=".2"/>
<circle cx="292" cy="234" r=".2"/>
<circle cx="292" cy="240" r=".2"/>
<circle cx="492" cy="232" r=".2"/>
<circle cx="492" cy="238" r=".2"/>
<circle cx="492" cy="240" r=".2"/>
<circle cx="492" cy="231" r=".2"/>
<circle cx="494" cy="232" r=".2"/>
<circle cx="494" cy="238" r=".2"/>
<circle cx="494" cy="240" r=".2"/>
<circle cx="494" cy="231" r=".2"/>
<circle cx="284" cy="258" r=".4"/>
<circle cx="284" cy="258" r=".2"/>
<circle cx="289" cy="241" r=".2"/>
<circle cx="289" cy="257" r=".2"/>
<circle cx="289" cy="259" r=".2"/>
<circle cx="292" cy="241" r=".2"/>
<circle cx="494" cy="256" r=".2"/>
<circle cx="494" cy="257" r=".2"/>
<circle cx="498" cy="256" r=".2"/>
<circle cx="202" cy="267" r=".2"/>
<circle cx="202" cy="262" r=".2"/>
<circle cx="202" cy="265" r=".2"/>
<circle cx="202" cy="264" r=".2"/>
<circle cx="285" cy="271" r=".2"/>
<circle cx="289" cy="272" r=".2"/>
<circle cx="289" cy="262" r=".2"/>
<circle cx="289" cy="264" r=".2"/>
<circle cx="289" cy="267" r=".2"/>
<circle cx="289" cy="265" r=".2"/>
<circle cx="289" cy="270" r=".2"/>
<circle cx="494" cy="269" r=".2"/>
<circle cx="494" cy="270" r=".2"/>
<circle cx="494" cy="261" r=".2"/>
<circle cx="494" cy="265" r=".2"/>
<circle cx="494" cy="262" r=".2"/>
<circle cx="494" cy="264" r=".2"/>
<circle cx="498" cy="270" r=".4"/>
<circle cx="498" cy="270" r=".2"/>
<circle cx="580" cy="262" r=".2"/>
<circle cx="580" cy="264" r=".2"/>
<circle cx="580" cy="265" r=".2"/>
<circle cx="580" cy="261" r=".2"/>
<circle cx="208" cy="369" r=".4"/>
<circle cx="208" cy="369" r=".2"/>
<circle cx="574" cy="367" r=".2"/>
</g>
<path d="M592 163l2 1-2 1zM169 192l2-1v3zM595 348l2 1-2 2zM227 377l2 2-2 1z" fill="#000" stroke="#000" stroke-width=".55"/>
<g fill="none" stroke="#000" stroke-width=".55" stroke-dasharray="5.8 1 1 1">
<path d="M323 157h-33M437 148h56M614 144h-32M145 161h56M491 259h-58M199 261h-54M289 265h-88M493 263l89 114M582 263h-89l89-115-89 4M180 372h-35M201 378l89-113-89-101 89-3M472 370h-39"/>
<path d="M201 395v-264M290 395v-264M493 390v-281M582 390v-281"/>
</g>
<g font-size="12.2">
<text x="182" y="425">ELEVATION VIEW AT GRID-9</text>
<text x="483" y="421">ELEVATION VIEW AT GRID-9</text>
<text x="753" y="471">STEEL FAB</text>
<text x="590" y="544">REVISIONS</text>
</g>
<g font-size="8.6">
<text x="158" y="426">1</text>
<text x="460" y="422">2</text>
<text x="152" y="436">SE203</text>
<text x="454" y="432">SE203</text>
<text x="754" y="481">ENTERPRISES, LLC</text>
<text x="841" y="566">25012</text>
<text x="844" y="580">SE203</text>
</g>
<g font-size="6.4">
<text x="536" y="554">REV#</text>
<text x="556" y="554">DWN BY</text>
<text x="610" y="554">DESCRIPTION</text>
<text x="684" y="554">DATE</text>
<text x="536" y="563">A</text>
<text x="556" y="563">SRP</text>
<text x="582" y="563">ISSUED FORAPPROVAL</text>
<text x="674" y="563">Jun 11</text>
<text x="688" y="563">2025</text>
<text x="536" y="571">0</text>
<text x="556" y="571">GSV</text>
<text x="582" y="571">ISSUED FOR CONSTRUCTION</text>
<text x="674" y="571">Sep 5</text>
<text x="687" y="571">2025</text>
</g>
<g font-size="6.1">
<text x="522" y="129" transform="rotate(-2 522 129)">SLOPE</text>
<text x="233" y="146" transform="rotate(-2 233 146)">SLOPE</text>
<text x="754" y="491">MISCELLANEOUS METALS FABRICATORAND ERECTORS</text>
<text x="754" y="498">623 BAUMGARDNER ROAD, LANCASTER, PA17603</text>
<text x="754" y="505">TEL. (717)464-0330</text>
<text x="819" y="505">FAX (717)464-9464</text>
<text x="754" y="513">WWW.STEELFABENTERPRISES.COM</text>
<text x="708" y="523">PROJECT OWNER : CK CAPITAL, LLC</text>
<text x="708" y="532">PROJECT DESCRIPTION : CLEVELAND BROTHERS-MILESBURG</text>
<text x="708" y="541">PROJECTADDRESS : 1025N. EAGLE VALLEY ROAD, HOWARD, PA16841</text>
<text x="708" y="552">CONTRACTOR : KINSLEY CONSTRUCTION, INC.</text>
<text x="708" y="561">DRAWN BY : BAS</text>
<text x="776" y="561">DATE : 05-20-25</text>
<text x="820" y="561">PROJ.</text>
<text x="44" y="570">NOTE:</text>
<text x="820" y="569">NO. :</text>
<text x="879" y="566">REV #</text>
<text x="708" y="576">CHECKED BY : SRP</text>
<text x="776" y="576">DATE : 05-20-25</text>
<text x="820" y="576">DWG</text>
<text x="44" y="577">FIELD APPLIED PAINT AND THERMAL BREAK PAINT WILL BE BY OTHERS.</text>
<text x="886" y="577">0</text>
<text x="820" y="583">NO. :</text>
<text x="708" y="590">DWG DESCRIPTION : ELEVATION VIEW</text>
</g>
<g font-size="5.5">
<text x="535" y="112">15-2</text>
<text x="240" y="132">15-3</text>
<text x="548" y="143" transform="rotate(-2 548 143)">W16x26</text>
<text x="572" y="140" transform="rotate(-52 572 140)">1-6</text>
<text x="592" y="143">T.O.STEEL</text>
<text x="204" y="149" transform="rotate(48 204 149)">1-6</text>
<text x="442" y="147">T.O.STEEL</text>
<text x="500" y="145" transform="rotate(-2 500 145)">MARKPERPLAN</text>
<text x="539" y="145" transform="rotate(-92 539 145)">7</text>
<text x="589" y="150">(EL:38-8</text>
<text x="610" y="150">)</text>
<text x="300" y="156">T.O.STEEL</text>
<text x="442" y="153">(EL:38-0</text>
<text x="462" y="153">)</text>
<text x="152" y="159">T.O.STEEL</text>
<text x="217" y="159" transform="rotate(-2 217 159)">MARKPERPLAN</text>
<text x="259" y="156" transform="rotate(-92 259 156)">7</text>
<text x="271" y="157" transform="rotate(-2 271 157)">W16x26</text>
<text x="540" y="161" transform="rotate(-92 540 161)">7</text>
<text x="562" y="156" transform="rotate(-92 562 156)">2</text>
<text x="152" y="166">(EL:36-1</text>
<text x="171" y="166">)</text>
<text x="297" y="162">(EL:36-9</text>
<text x="318" y="162">)</text>
<text x="186" y="173" transform="rotate(48 186 173)">TYP</text>
<text x="193" y="172" transform="rotate(48 193 172)">6</text>
<text x="220" y="171" transform="rotate(-92 220 171)">2</text>
<text x="260" y="173" transform="rotate(-92 260 173)">7</text>
<text x="572" y="168">3</text>
<text x="298" y="180" transform="rotate(-90 298 180)">W14x61</text>
<text x="205" y="186">4</text>
<text x="226" y="181">&quot; THK GUSSET PL.</text>
<text x="488" y="186" transform="rotate(-90 488 186)">W14x61</text>
<text x="216" y="191" transform="rotate(48 216 191)">HS 6x6x</text>
<text x="560" y="187" transform="rotate(-52 560 187)">HS 6x6x</text>
<text x="536" y="200" transform="rotate(38 536 200)">3</text>
<text x="541" y="204" transform="rotate(38 541 204)">3</text>
<text x="589" y="198" transform="rotate(-90 589 198)">W14x38</text>
<text x="243" y="206" transform="rotate(-42 243 206)">6</text>
<text x="530" y="207" transform="rotate(38 530 207)">6</text>
<text x="198" y="215" transform="rotate(-90 198 215)">W14x38</text>
<text x="248" y="215" transform="rotate(-42 248 215)">3</text>
<text x="466" y="210" transform="rotate(-90 466 210)">19-0</text>
<text x="554" y="213">12</text>
<text x="178" y="218" transform="rotate(-90 178 218)">17-1</text>
<text x="224" y="222">12</text>
<text x="244" y="219" transform="rotate(-42 244 219)">3</text>
<text x="427" y="227">&quot; THK GUSSET PL.</text>
<text x="543" y="223">9</text>
<text x="226" y="232">10</text>
<text x="522" y="237" transform="rotate(-52 522 237)">3</text>
<text x="261" y="243" transform="rotate(48 261 243)">06D10</text>
<text x="278" y="244">2</text>
<text x="304" y="243">&quot; THK GUSSET PL.</text>
<text x="295" y="250" transform="rotate(48 295 250)">1-6</text>
<text x="496" y="247">1</text>
<text x="514" y="248" transform="rotate(-52 514 248)">06D10</text>
<text x="270" y="253" transform="rotate(48 270 253)">2</text>
<text x="438" y="258">T.O.STEEL</text>
<text x="475" y="258" transform="rotate(-52 475 258)">1-5</text>
<text x="525" y="257">MARK PER PLAN</text>
<text x="150" y="259">T.O.STEEL</text>
<text x="209" y="259">MARK PER PLAN</text>
<text x="256" y="259" transform="rotate(-90 256 259)">7</text>
<text x="275" y="260" transform="rotate(-90 275 260)">1</text>
<text x="515" y="258" transform="rotate(-90 515 258)">1</text>
<text x="572" y="259" transform="rotate(-90 572 259)">7</text>
<text x="150" y="266">(EL:19-0)</text>
<text x="438" y="264">(EL:19-0)</text>
<text x="473" y="265" transform="rotate(52 473 265)">1-5</text>
<text x="215" y="273">W16x26</text>
<text x="256" y="275" transform="rotate(-90 256 275)">7</text>
<text x="275" y="272" transform="rotate(-90 275 272)">1</text>
<text x="299" y="270" transform="rotate(-52 299 270)">1-5</text>
<text x="532" y="272">W16x26</text>
<text x="572" y="274" transform="rotate(-90 572 274)">7</text>
<text x="496" y="278">1</text>
<text x="515" y="276" transform="rotate(-90 515 276)">1</text>
<text x="285" y="282">1</text>
<text x="498" y="282" transform="rotate(52 498 282)">HS 6x6x</text>
<text x="522" y="285">&quot; THK GUSSET PL.</text>
<text x="265" y="292" transform="rotate(-52 265 292)">HS 6x6x</text>
<text x="178" y="312" transform="rotate(-90 178 312)">19-0</text>
<text x="466" y="310" transform="rotate(-90 466 310)">19-0</text>
<text x="247" y="313" transform="rotate(38 247 313)">6</text>
<text x="535" y="312" transform="rotate(-38 535 312)">6</text>
<text x="240" y="322" transform="rotate(38 240 322)">3</text>
<text x="541" y="321" transform="rotate(-38 541 321)">3</text>
<text x="245" y="326" transform="rotate(38 245 326)">3</text>
<text x="261" y="329">12</text>
<text x="515" y="325">12</text>
<text x="536" y="325" transform="rotate(-38 536 325)">3</text>
<text x="524" y="335">9</text>
<text x="250" y="340">9</text>
<text x="589" y="338" transform="rotate(-90 589 338)">MARK PER PLAN</text>
<text x="198" y="345" transform="rotate(-90 198 345)">MARK PER PLAN</text>
<text x="554" y="353" transform="rotate(52 554 353)">06D10</text>
<text x="577" y="350">7</text>
<text x="207" y="356" transform="rotate(-52 207 356)">7</text>
<text x="234" y="359">&quot; THK GUSSET PL.</text>
<text x="487" y="354" transform="rotate(-90 487 354)">MARK PER PLAN</text>
<text x="210" y="361" transform="rotate(-52 210 361)">TYP 06D10</text>
<text x="562" y="363" transform="rotate(52 562 363)">1</text>
<text x="149" y="370">FIRST FLOOR</text>
<text x="186" y="371" transform="rotate(-90 186 371)">1-1</text>
<text x="193" y="369" transform="rotate(-52 193 369)">2-0</text>
<text x="224" y="369" transform="rotate(-90 224 369)">1</text>
<text x="229" y="370" transform="rotate(-90 229 370)">CLR.</text>
<text x="299" y="369" transform="rotate(-90 299 369)">MARK PER PLAN</text>
<text x="436" y="368">FIRST FLOOR</text>
<text x="547" y="366" transform="rotate(-90 547 366)">1</text>
<text x="553" y="366" transform="rotate(-90 553 366)">CLR</text>
<text x="598" y="369" transform="rotate(-90 598 369)">1-1</text>
<text x="149" y="376">(EL:0'-0&quot;)</text>
<text x="436" y="375">(EL:0'-0&quot;)</text>
<text x="224" y="378" transform="rotate(-90 224 378)">1-3</text>
<text x="547" y="383" transform="rotate(-90 547 383)">1-3</text>
<text x="559" y="381" transform="rotate(52 559 381)">2-0</text>
<text x="540" y="432">(REF: 4/S201)</text>
<text x="237" y="435">(REF: 4/S201)</text>
<text x="731" y="438">THE INFORMATION NOTED HEREON THIS DRAWING IS THE</text>
<text x="219" y="443">OTHER NOT SHOWN FOR CLARITY</text>
<text x="522" y="440">OTHER NOT SHOWN FOR CLARITY</text>
<text x="731" y="444">PROPERTY OF STEEL FAB ENTERPRISES, INC.AND SHALL</text>
<text x="731" y="451">NOTED BE USED WITHOUT WRITTEN CONSENT.</text>
</g>
<g font-size="5.3">
<text x="610" y="169">6</text>
<text x="618" y="170">TYP @</text>
<text x="610" y="176">6</text>
<text x="618" y="175">BOTH ENDS</text>
<text x="129" y="198">TYP @</text>
<text x="166" y="197">6</text>
<text x="119" y="203">BOTH ENDS</text>
<text x="166" y="204">6</text>
<text x="613" y="354">6</text>
<text x="621" y="355">TYP @</text>
<text x="613" y="361">6</text>
<text x="621" y="360">BOTH ENDS</text>
<text x="245" y="383">6</text>
<text x="253" y="384">TYP @</text>
<text x="253" y="390">BOTH ENDS</text>
<text x="245" y="390">6</text>
</g>
<g font-size="4.9">
<text x="492" y="106">B</text>
<text x="579" y="106">A.5</text>
<text x="198" y="128">D.8</text>
<text x="289" y="128">D</text>
<text x="305" y="294">&quot; THK GUSSET PL.</text>
<text x="594" y="346">&quot; THK GUSSET PL.</text>
</g>
<g font-size="4.7">
<text x="574" y="135" transform="rotate(-52 574 135)">7/</text>
<text x="577" y="134" transform="rotate(-52 577 134)">8</text>
<text x="538" y="143" transform="rotate(-92 538 143)">7/</text>
<text x="539" y="141" transform="rotate(-92 539 141)">8</text>
<text x="604" y="149">3/</text>
<text x="209" y="152" transform="rotate(48 209 152)">1 /</text>
<text x="258" y="154" transform="rotate(-92 258 154)">7/</text>
<text x="259" y="152" transform="rotate(-92 259 152)">8</text>
<text x="456" y="152">9/</text>
<text x="459" y="154">16</text>
<text x="540" y="156" transform="rotate(-92 540 156)">8</text>
<text x="606" y="150">16</text>
<text x="210" y="157" transform="rotate(48 210 157)">16</text>
<text x="311" y="161">5/</text>
<text x="538" y="159" transform="rotate(-92 538 159)">7/</text>
<text x="166" y="165">5/</text>
<text x="169" y="166">8</text>
<text x="314" y="163">16</text>
<text x="574" y="167">5/</text>
<text x="259" y="171" transform="rotate(-92 259 171)">7/</text>
<text x="260" y="168" transform="rotate(-92 260 168)">8</text>
<text x="571" y="173" transform="rotate(-52 571 173)">4</text>
<text x="576" y="169">8</text>
<text x="222" y="179">1/</text>
<text x="568" y="174" transform="rotate(-52 568 174)">1/</text>
<text x="207" y="185">7/</text>
<text x="225" y="181">2</text>
<text x="210" y="186">16</text>
<text x="227" y="202" transform="rotate(48 227 202)">1/</text>
<text x="464" y="203" transform="rotate(-90 464 203)">9/</text>
<text x="466" y="200" transform="rotate(-90 466 200)">16</text>
<text x="178" y="208" transform="rotate(-90 178 208)">8</text>
<text x="228" y="205" transform="rotate(48 228 205)">4</text>
<text x="177" y="210" transform="rotate(-90 177 210)">5/</text>
<text x="233" y="216" transform="rotate(48 233 216)">41.67</text>
<text x="544" y="214" transform="rotate(-52 544 214)">37.62</text>
<text x="545" y="222">1/</text>
<text x="422" y="226">1/</text>
<text x="425" y="227">2</text>
<text x="549" y="223">4</text>
<text x="231" y="231">11/</text>
<text x="237" y="232">16</text>
<text x="280" y="243">7/</text>
<text x="283" y="245">16</text>
<text x="300" y="242">1/</text>
<text x="303" y="243">2</text>
<text x="480" y="252" transform="rotate(-52 480 252)">4</text>
<text x="254" y="257" transform="rotate(-90 254 257)">7/</text>
<text x="256" y="254" transform="rotate(-90 256 254)">8</text>
<text x="477" y="253" transform="rotate(-52 477 253)">1/</text>
<text x="514" y="256" transform="rotate(-90 514 256)">3/</text>
<text x="516" y="253" transform="rotate(-90 516 253)">16</text>
<text x="570" y="257" transform="rotate(-90 570 257)">7/</text>
<text x="572" y="254" transform="rotate(-90 572 254)">8</text>
<text x="301" y="266" transform="rotate(-52 301 266)">1/</text>
<text x="304" y="264" transform="rotate(-52 304 264)">16</text>
<text x="477" y="269" transform="rotate(52 477 269)">1/</text>
<text x="572" y="269" transform="rotate(-90 572 269)">8</text>
<text x="254" y="273" transform="rotate(-90 254 273)">7/</text>
<text x="256" y="271" transform="rotate(-90 256 271)">8</text>
<text x="477" y="272" transform="rotate(52 477 272)">8</text>
<text x="514" y="274" transform="rotate(-90 514 274)">1/</text>
<text x="516" y="272" transform="rotate(-90 516 272)">16</text>
<text x="570" y="272" transform="rotate(-90 570 272)">7/</text>
<text x="274" y="279" transform="rotate(-52 274 279)">1/</text>
<text x="276" y="278" transform="rotate(-52 276 278)">4</text>
<text x="517" y="284">1/</text>
<text x="520" y="285">2</text>
<text x="508" y="294" transform="rotate(52 508 294)">1/</text>
<text x="508" y="297" transform="rotate(52 508 297)">4</text>
<text x="524" y="318" transform="rotate(52 524 318)">37.92</text>
<text x="251" y="331" transform="rotate(-52 251 331)">38.07</text>
<text x="526" y="334">3/</text>
<text x="530" y="335">8</text>
<text x="252" y="338">3/</text>
<text x="256" y="340">8</text>
<text x="229" y="358">1/</text>
<text x="232" y="360">2</text>
<text x="185" y="366" transform="rotate(-90 185 366)">1/</text>
<text x="186" y="363" transform="rotate(-90 186 363)">2</text>
<text x="195" y="364" transform="rotate(-52 195 364)">1/</text>
<text x="198" y="363" transform="rotate(-52 198 363)">4</text>
<text x="597" y="363" transform="rotate(-90 597 363)">1/</text>
<text x="598" y="361" transform="rotate(-90 598 361)">2</text>
<text x="563" y="384" transform="rotate(52 563 384)">1/</text>
<text x="563" y="388" transform="rotate(52 563 388)">4</text>
</g>
<g font-size="4.5">
<text x="597" y="167">1/</text>
<text x="600" y="169">4</text>
<text x="597" y="174">1/</text>
<text x="600" y="176">4</text>
<text x="153" y="196">1/</text>
<text x="156" y="197">4</text>
<text x="153" y="203">1/</text>
<text x="156" y="204">4</text>
<text x="600" y="353">1/</text>
<text x="600" y="360">1/</text>
<text x="603" y="354">4</text>
<text x="603" y="361">4</text>
<text x="232" y="382">1/</text>
<text x="235" y="384">4</text>
<text x="232" y="389">1/</text>
<text x="235" y="391">4</text>
</g>
<g font-size="4.2">
<text x="301" y="293">1/</text>
<text x="304" y="294">2</text>
<text x="590" y="345">1/</text>
<text x="593" y="346">2</text>
</g>
</svg>
